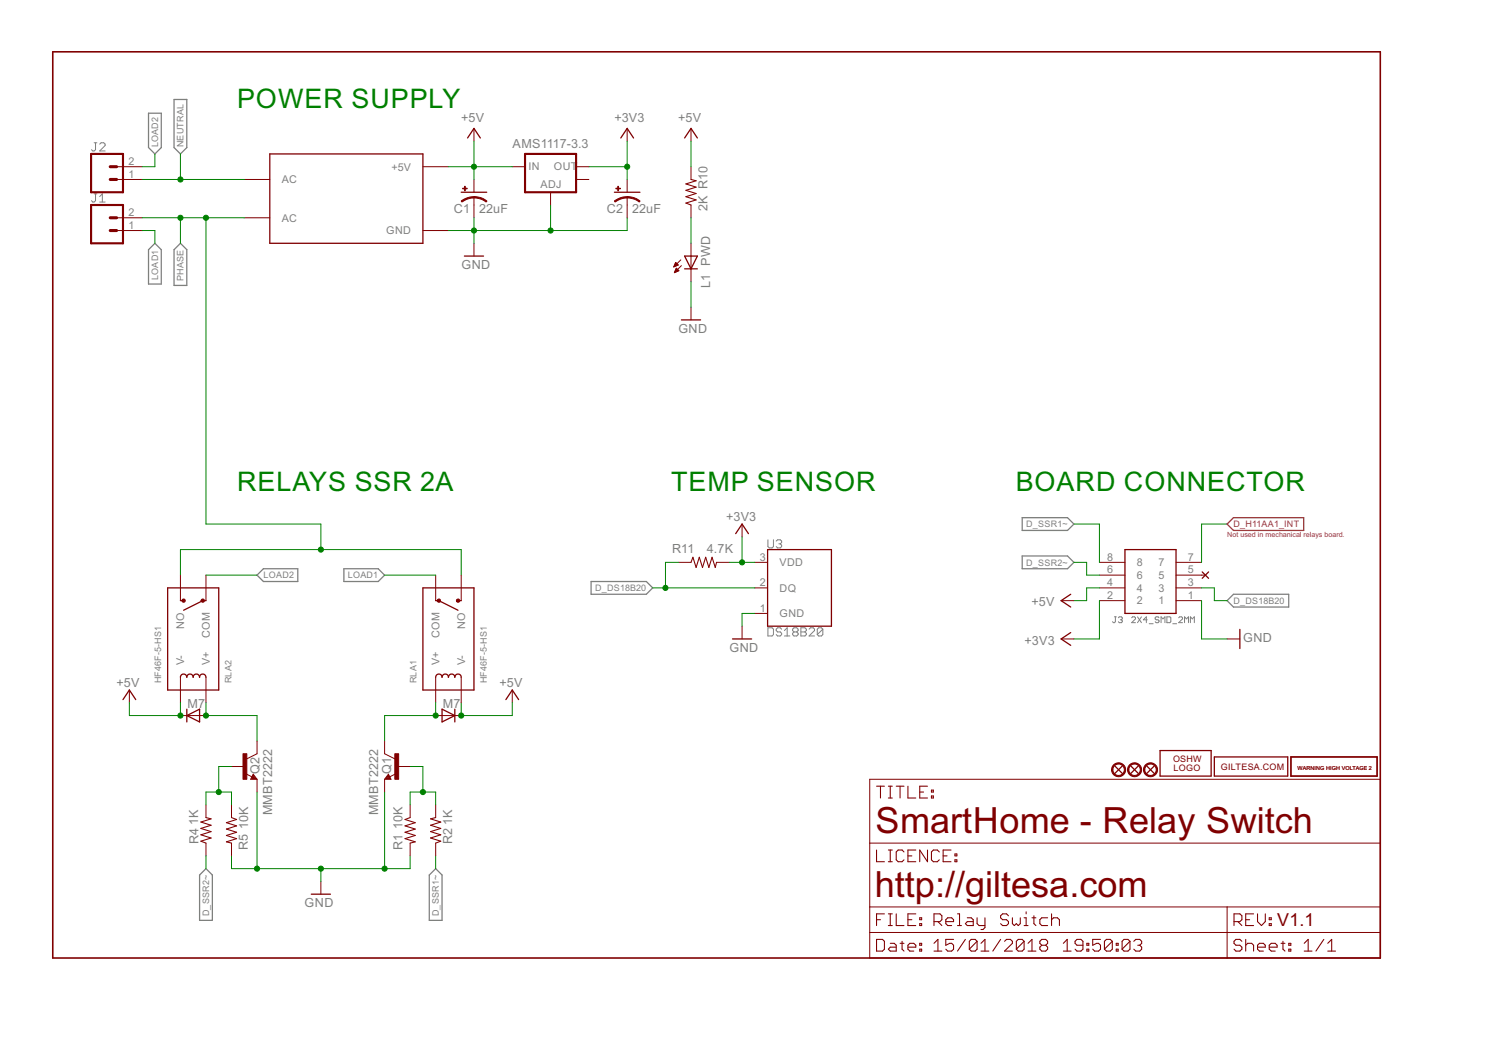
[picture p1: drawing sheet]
<svg xmlns="http://www.w3.org/2000/svg" width="297mm" height="210mm" viewBox="0 0 297 210" stroke-linecap="round" stroke-linejoin="round" font-family="sans-serif">
<g fill="none" stroke="#808080" stroke-width=".2">
<path d="M18.7 28.4h.6M18.7 38.6h.6M19 28.4v1.4l-.3 .2h-.2l-.3-.2M19 38.6v1.3l-.3 .3h-.2l-.3-.3M19.8 28.7l.3-.3h.5l.3 .3v.3l-1.1 1h1.1M19.8 39.1l.6-.5v1.6M19.8 40.2h1.1M152.8 107.4v1.4l.3 .2h.5l.3-.2v-1.4M154.4 107.7l.3-.3h.5l.3 .3v.2l-.3 .3M155 108.2h.2M155.2 108.2l.3 .3v.3l-.3 .2h-.5l-.3-.2M152.8 124.9h.8l.3 .3v1.1l-.3 .2h-.8z"/>
<path d="M155.5 125.2l-.3-.3h-.5l-.3 .3v.3l.3 .2h.5l.3 .3v.3l-.3 .2h-.5l-.3-.2M156.1 126.5h1M156.1 125.5l.5-.6v1.6M158 125.7l-.3 .3v.3l.3 .2h.5l.3-.2v-.3l-.3-.3M158 125.7l-.3-.2v-.3l.3-.3h.5l.3 .3v.3l-.3 .2M158 125.7h.5M159.3 124.9h.8l.3 .3v.3l-.3 .2 .3 .3v.3l-.3 .2h-.8zM159.3 125.7h.8M161 125.2l.2-.3h.6l.3 .3v.3l-1.1 1h1.1M163.7 125.2v1.1l-.3 .2h-.5l-.3-.2M163.7 125.2l-.3-.3h-.5l-.3 .3v1.1M163.7 125.2l-1.1 1.1"/>
<path d="M221.7 122.7h.4M221.9 122.7v1l-.2 .2-.4-.2M222.5 122.9l.2-.2h.4l.2 .2-.2 .4M222.9 123.3h.2M223.1 123.3l.2 .2-.2 .4h-.4l-.2-.2M225.1 122.9l.2-.2h.4l.2 .2v.2l-.8 .8h.8M226.3 122.7l.8 1.2M227.1 122.7l-.8 1.2M228.3 123.3h-.8l.6-.6v1.2M228.6 124.1h.8M230.6 122.9l-.2-.2h-.4l-.2 .2 .2 .4h.4l.2 .2-.2 .4h-.4l-.2-.2M231 123.9v-1.2l.4 .4 .4-.4v1.2"/>
<path d="M232.2 122.7h.5l.2 .2v.8l-.2 .2h-.5zM233.3 124.1h.8M234.5 122.9l.2-.2h.4l.2 .2v.2l-.8 .8h.8M235.7 123.9v-1.2l.4 .4 .4-.4v1.2M236.8 123.9v-1.2l.4 .4 .4-.4v1.2"/>
</g>
<path d="M34.6 19.8h2.6v9.6l-1.3 1.2-1.3-1.2zM29.5 22.5h2.6v6.9l-1.3 1.2-1.3-1.2zM30.8 48.4l1.3 1.3v6.8h-2.6v-6.8zM35.9 48.4l1.3 1.3v7.1h-2.6v-7.1zM52.4 113.2h6.8v2.5h-6.8l-1.3-1.3zM68.4 113.2h6.8l1.3 1.2-1.3 1.3h-6.8zM117.6 115.7h11l1.3 1.3-1.3 1.2h-11zM203.4 103h9l1.3 1.3-1.3 1.2h-9zM203.4 110.6h9l1.3 1.3-1.3 1.3h-9zM245.4 118.2h11v2.6h-11l-1.3-1.3zM39.7 174.1l1.3-1.3 1.2 1.3v9h-2.5zM85.4 174.1l1.3-1.3 1.2 1.3v9h-2.5z" fill="none" stroke="#808080" stroke-width=".25"/>
<g fill="none" stroke="#800000" stroke-width=".25">
<path d="M53.7 30.6h30.4v17.8h-30.4zM91.8 38.2h5M93 27.5l1.3-2 1.3 2M122.2 38.2h5.1M123.5 27.5l1.3-2 1.2 2M136.2 27.5l1.3-2 1.2 2M92.4 50.9h3.8M136.2 50.9h2.5l-1.2 2.6zM136.2 53.5h2.5M135.6 63.6h3.8M33.4 117h10.1v20.3h-10.1zM35.9 119.5h.6"/>
<path d="M41 119.5h-.7l-3.8 1.9M84.1 117h10.2v20.3h-10.2zM86.7 119.5h.6l3.8 1.9M91.1 119.5h.7M146.4 106.2l1.2-1.9 1.3 1.9M152.7 109.3h12.7v15.3h-12.7zM213 118.2l-1.9 1.3 1.9 1.3M223.8 109.3h10.2v12.7h-10.2zM239.2 113.8l1.3 1.3M240.5 113.8l-1.3 1.3M24.5 139.2l1.2-1.9 1.3 1.9M35.9 134.7a.63 .63 0 0 1 .6-.6 .63 .63 0 0 1 .7 .6 .63 .63 0 0 1 .6-.6 .63 .63 0 0 1 .6 .6 .63 .63 0 0 1 .7-.6 .63 .63 0 0 1 .6 .6 .63 .63 0 0 1 .6-.6 .63 .63 0 0 1 .7 .6"/>
<path d="M86.7 134.7a.63 .63 0 0 1 .6-.6 .63 .63 0 0 1 .6 .6 .63 .63 0 0 1 .7-.6 .63 .63 0 0 1 .6 .6 .63 .63 0 0 1 .7-.6 .63 .63 0 0 1 .6 .6 .63 .63 0 0 1 .6-.6 .63 .63 0 0 1 .7 .6M100.6 139.2l1.3-1.9 1.3 1.9M145.7 127.1h3.8M213 125.9l-1.9 1.2 1.9 1.3M246.7 125.2v3.8M37.2 142.4l2.5-1.3v2.5zM37.2 141.1v2.5M50.4 154.5l.1 .3h-.4l.3-.5 .5 .6h-.8M77.3 154.5l-.1 .3h.3l-.2-.5-.5 .6h.7M87.9 141.1l2.6 1.3-2.6 1.2zM90.5 141.1v2.5M221.8 152.4l1.5 1.5"/>
<path d="M223.3 152.4l-1.5 1.5M225 152.4l1.5 1.5M226.5 152.4l-1.5 1.5M228.1 152.4l1.6 1.5M229.7 152.4l-1.6 1.5M230.8 149.3h10.2v5.1h-10.2zM241.6 150.6h14.6v3.8h-14.6zM256.8 150.6h17.2v3.8h-17.2zM61.9 177.9h3.8"/>
</g>
<g fill="none" stroke="#800000" stroke-width=".2">
<path d="M23.2 35.7h5.1M23.2 33.2h5.1M48.6 35.7h5.1M84.1 33.2h5.1M94.3 25.5v2.6M94.3 35.7v2.5M94.3 39.3v4M101.9 33.2h2.6M109.5 38.2v2.6M114.6 35.7h2.6M114.6 33.2h2.6M124.8 25.5v2.6"/>
<path d="M124.8 35.7v2.5M124.8 39.3v4M137.5 25.5v2.6M137.5 33.2v2.5M23.2 43.3h5.1M23.2 45.9h5.1M48.6 43.3h5.1M84.1 45.9h5.1M94.3 48.4v2.5M134.1 53h.2M134.2 52.9h.4M134.2 52.7h.7"/>
<path d="M134.2 54.2h.1M134.2 54.1h.4M134.3 52.6h.6M134.3 52.5h.4M134.3 54h.6M134.3 52.4h.3M134.3 53.8h.7M134.4 52.3h.1M134.4 53.7h.5M134.4 52.2l.5 .5-.9 .4zM134.5 53.6h.3M134.5 53.5h.2"/>
<path d="M134.6 53.4l.5 .5-.9 .4zM135.4 51.7l-1.4 1.4M135.6 52.9l-1.4 1.4M137.5 40.8v2.5M137.5 48.4v7.6M137.5 61.1v2.5M35.9 114.4v5.1M41 114.4v5.1M86.7 114.4v5.1M91.8 114.4v5.1M134.9 111.9h2.6M142.6 111.9h2.5"/>
<path d="M147.6 104.3v2.5M150.2 117h2.5M150.2 111.9h2.5M211.1 119.5h2.6M218.7 117h5.1M218.7 111.9h5.1M218.7 119.5h5.1M218.7 114.4h5.1M234 117h5.1M234 111.9h5.1M234 119.5h5.1M234 114.4h5.8"/>
<path d="M25.7 137.3v2.5M35.9 134.7v5.1M41 134.7v5.1M86.7 134.7v5.1M91.8 134.7v5.1M101.9 137.3v2.5M147.6 124.6v2.5M150.2 122h2.5M211.1 127.1h2.6M244.1 127.1h2.6M35.9 142.4h5.1M46.1 152.5h2.5"/>
<path d="M48.9 153.9l1.2 .7M50.4 154l.7 1h-1.2zM51.1 147.4v2.6l-2 1M51.1 155v2.6M76.5 147.4v2.6l2 1M76.5 155v2.6M77.3 154l.5 1h-1.3zM78.8 153.9l-1.3 .7M79.1 152.5h2.5M86.7 142.4h5.1M173 155h101.6v35.6h-101.6zM41 160.1v2.6"/>
<path d="M41 167.7v2.6M46.1 160.1v2.6M46.1 167.7v2.6M63.8 175.4v2.5M81.6 160.1v2.6M81.6 167.7v2.6M86.7 160.1v2.6M86.7 167.7v2.6M173 167.7h101.6M173 180.4h101.6M173 185.5h101.6M244.1 180.4v10.2"/>
</g>
<path d="M18.1 30.6h6.4v7.6h-6.4zM104.5 30.6h10.1v7.6h-10.1zM18.1 40.8h6.4v7.6h-6.4z" fill="none" stroke="#800000" stroke-width=".42"/>
<path d="M21.9 33.2h1.3M21.9 35.7h1.3M21.9 43.3h1.3M21.9 45.9h1.3" fill="none" stroke="#800000" stroke-width=".61"/>
<path d="M10.5 10.3h264.1v180.3h-264.1z" fill="none" stroke="#800000" stroke-width=".32"/>
<g fill="none" stroke="#800000" stroke-width=".21">
<path d="M137.5 35.7l1 .3-2 .6 2 .6-2 .7 2 .6-2 .6 2 .7-2 .6 1 .4M137.5 111.9l.4-1 .6 2 .6-2 .7 2 .6-2 .6 2 .7-2 .6 2 .3-1M174.4 156.4h1.6M175.2 156.4v2.4M176.7 156.4h.8M176.7 158.8h.8M177.1 156.4v2.4M178.3 156.4h1.6M179.1 156.4v2.4M180.6 156.4v2.4h1.6M183 157.6h.7M184.5 156.4h-1.5v2.4h1.5"/>
<path d="M185.3 158.4h.4v.4h-.4zM185.3 157.2h.4v.4h-.4zM41 162.7l1 .2-2 .7 2 .6-2 .6 2 .7-2 .6 2 .6-2 .7 1 .3M46.1 162.7l1 .3-2.1 .7 2.1 .6-2.1 .7 2.1 .6-2.1 .6 2.1 .7-2.1 .6 1.1 .2M81.6 162.7l-1 .3 2 .7-2 .6 2 .7-2 .6 2 .6-2 .7 2 .6-1 .2M86.7 162.7l-1 .2 2 .7-2 .6 2 .6-2 .7 2 .6-2 .6 2 .7-1 .3M174.4 169.1v2.3h1.6M176.7 171.4h.8M176.7 169.1h.8M177.1 169.1v2.3M179.9 169.5l-.4-.4h-.8l-.4 .4v1.6l.4 .3h.8l.4-.3M180.6 170.3h.8"/>
<path d="M182.2 169.1h-1.6v2.3h1.6M184.5 169.1v2.3l-1.5-2.3v2.3M186.9 169.5l-.4-.4h-.8l-.4 .4v1.6l.4 .3h.8l.4-.3M187.6 170.3h.8M189.2 169.1h-1.6v2.3h1.6M190 171.1h.4v.3h-.4zM190 169.9h.4v.4h-.4zM174.4 186.9h1.2l.4 .4v1.5l-.4 .4h-1.2zM174.4 183h.8M176 181.8h-1.6v2.3M176.7 181.8h.8M176.7 184.1h.8"/>
<path d="M177.1 187.7h.8l.4 .4v1.1h-1.2l-.4-.4 .4-.4h1.2M177.1 181.8v2.3M178.3 181.8v2.3h1.6M179.1 187.7h.8M179.5 187.3v1.5l.4 .4M180.6 188.4h1.6v-.3l-.4-.4h-.8l-.4 .4v.7l.4 .4h.8M180.6 183h.8M182.2 181.8h-1.6v2.3h1.6M183 188.8h.4v.4h-.4zM183 187.7h.4v.4h-.4zM183 182.6h.4v.4h-.4zM183 183.8h.4v.3h-.4z"/>
<path d="M185.8 189.2h1.6M185.8 187.7l.8-.8v2.3M185.8 183.4h1.2l.4-.4v-.8l-.4-.4h-1.2v2.3M186.6 183.4l.8 .7M188.2 183.4h1.5v-.4l-.4-.4h-.7l-.4 .4v.8l.4 .3h.7M189.7 186.9h-1.5v1.2l.8-.4h.3l.4 .4v.7l-.4 .4h-.7l-.4-.4M190.5 181.8h.4v2.3M190.5 184.1h.8M192.1 186.9l-1.6 2.3M192.4 182.6h.8l.4 .4v1.1h-1.2l-.3-.3 .3-.4h1.2M194.4 187.3v1.5l-.4 .4h-.8l-.4-.4M194.4 187.3l-.4-.4h-.8l-.4 .4v1.5"/>
<path d="M194.4 182.6v1.2l.4 .3h1.2M194.4 187.3l-1.6 1.5M195.2 189.2h1.5M195.2 187.7l.8-.8v2.3M196 182.6v2l-.4 .3h-.4M199.1 186.9l-1.6 2.3M199.9 187.3l.4-.4h.7l.4 .4v.4l-1.5 1.5h1.5M200.6 182.2l-.3-.4h-.8l-.4 .4v.4l.4 .4h.8l.3 .4v.4l-.3 .3h-.8l-.4-.3M201.4 182.6v1.2l.4 .3 .4-.3 .4 .3 .4-.3v-1.2M203.8 187.3v1.5l-.4 .4h-.8l-.4-.4M203.8 187.3l-.4-.4h-.8l-.4 .4v1.5M203.8 187.3l-1.6 1.5"/>
<path d="M203.8 184.1h.7M203.8 182.6h.4v1.5M204.2 181.4v.4M204.5 189.2h1.6M204.5 187.7l.8-.8v2.3M205.3 182.6h.8M205.7 182.2v1.6l.4 .3M207.3 188.1l-.4 .3v.4l.4 .4h.7l.4-.4v-.4l-.4-.3M207.3 188.1l-.4-.4v-.4l.4-.4h.7l.4 .4v.4l-.4 .4M207.3 188.1h.7M208.4 182.6h-1.1l-.4 .4v.8l.4 .3h1.1M209.2 183l.4-.4h.8l.4 .4v1.1"/>
<path d="M209.2 181.8v2.3M211.6 189.2h1.5M211.6 187.7l.7-.8v2.3M215.5 188.1h-1.2l-.4-.4v-.4l.4-.4h.8l.4 .4v1.5l-.4 .4h-.8l-.4-.4M216.2 188.8h.4v.4h-.4zM216.2 187.7h.4v.4h-.4zM218.9 186.9h-1.5v1.2l.8-.4h.4l.3 .4v.7l-.3 .4h-.8l-.4-.4M221.3 187.3v1.5l-.4 .4h-.8l-.4-.4M221.3 187.3l-.4-.4h-.8l-.4 .4v1.5M221.3 187.3l-1.6 1.5M222.1 188.8h.4v.4h-.4zM222.1 187.7h.4v.4h-.4z"/>
<path d="M224.8 187.3v1.5l-.4 .4h-.8l-.4-.4M224.8 187.3l-.4-.4h-.8l-.4 .4v1.5M224.8 187.3l-1.6 1.5M225.6 187.3l.4-.4h.8l.3 .4v.4l-.3 .4M226.4 188.1h.4M226.8 188.1l.3 .3v.4l-.3 .4h-.8l-.4-.4M245.5 183.4h1.2l.4-.4v-.8l-.4-.4h-1.2v2.3M246.3 183.4l.8 .7M247.1 187.3l-.4-.4h-.8l-.4 .4v.4l.4 .4h.8l.4 .3v.4l-.4 .4h-.8l-.4-.4M247.8 188.1l.4-.4h.8l.4 .4v1.1M247.8 186.9v2.3M247.8 183h.8"/>
<path d="M249.4 181.8h-1.6v2.3h1.6M250.2 188.4h1.5v-.3l-.3-.4h-.8l-.4 .4v.7l.4 .4h.8M250.2 181.8v1.6l.8 .7 .7-.7v-1.6M252.5 188.4h1.6v-.3l-.4-.4h-.8l-.4 .4v.7l.4 .4h.8M252.5 182.6h.4v.4h-.4zM252.5 183.8h.4v.3h-.4zM254.9 187.7h.8M255.2 187.3v1.5l.5 .4M256.4 188.8h.4v.4h-.4zM256.4 187.7h.4v.4h-.4zM259.5 189.2h1.5M259.5 187.7l.8-.8v2.3"/>
<path d="M263.4 186.9l-1.6 2.3M264.2 189.2h1.5M264.2 187.7l.7-.8v2.3"/>
</g>
<g fill="#800000" stroke="#800000" stroke-width=".2">
<path d="M227.9 152.2a1.4 1.4 0 0 1 2.2 .2 1.4 1.4 0 0 1-.8 2.1 1.4 1.4 0 0 1-1.8-1.4h.3a1.15 1.15 0 0 1 1.6-1 1.15 1.15 0 0 1 .2 1.9 1.15 1.15 0 0 1-1.8-.6v-.3h-.3z" fill-rule="evenodd"/>
<path d="M224.7 152.2a1.4 1.4 0 0 1 2.2 .2 1.4 1.4 0 0 1-.8 2.1 1.4 1.4 0 0 1-1.8-1.4h.3a1.15 1.15 0 0 1 1.6-1 1.15 1.15 0 0 1 .3 1.9 1.15 1.15 0 0 1-1.9-.6v-.3h-.3z" fill-rule="evenodd"/>
<path d="M221.5 152.2a1.4 1.4 0 0 1 2.3 .2 1.4 1.4 0 0 1-.9 2.1 1.4 1.4 0 0 1-1.8-1.4h.3a1.15 1.15 0 0 1 1.6-1 1.15 1.15 0 0 1 .3 1.9 1.15 1.15 0 0 1-1.9-.6v-.3h-.3z" fill-rule="evenodd"/>
<path d="M94.3 39.1h.3a3.9 3.9 0 0 1 2.3 .9l-.2 .2-.9-.5-1.5-.3z" fill-rule="evenodd"/>
<path d="M91.8 40l1.2-.7 1.3-.2v.3l-1 .1-1.4 .7z" fill-rule="evenodd"/>
<path d="M124.8 39.1h.3a3.9 3.9 0 0 1 2.2 .9l-.1 .2-.9-.5-1.5-.3z" fill-rule="evenodd"/>
<path d="M122.2 40l1.2-.7 1.4-.2v.3l-1 .1-1.4 .7z" fill-rule="evenodd"/>
<path d="M87 119.3l.4-.1a.33 .33 0 0 1 .2 .5 .33 .33 0 0 1-.6 0v-.2h.4h-.4z" fill-rule="evenodd"/>
<path d="M90.8 119.3l.4-.1a.33 .33 0 0 1 .2 .5 .33 .33 0 0 1-.6 0v-.2h.4h-.4z" fill-rule="evenodd"/>
<path d="M40.1 119.3l.1-.1a.33 .33 0 0 1 .4 .1 .33 .33 0 0 1 .1 .3l-.1 .2a.34 .34 0 0 1-.4 0 .34 .34 0 0 1-.2-.3l.3-.1 .1 .1h-.4z" fill-rule="evenodd"/>
<path d="M36.3 119.3l.1-.1a.33 .33 0 0 1 .3 .1 .33 .33 0 0 1 .2 .3l-.2 .2a.34 .34 0 0 1-.3 0 .34 .34 0 0 1-.2-.3l.3-.1 .1 .1h-.4z" fill-rule="evenodd"/>
</g>
<g fill="#800000" stroke="#800000" stroke-width=".2">
<path d="M48.3 150h.8v5h-.8z"/>
<path d="M78.5 150h.8v5h-.8z"/>
<path d="M92.1 37.4h.8v.2h-.8z"/>
<path d="M92.4 37.1h.2v.9h-.2z"/>
<path d="M122.5 37.4h.9v.2h-.9z"/>
<path d="M122.9 37.1h.1v.9h-.1z"/>
</g>
<g fill="none" stroke="#008000" stroke-width=".2">
<path d="M28.3 35.7h20.3M30.8 30.6v2.6h-2.5M35.9 30.6v5.1M89.2 33.2h12.7M94.3 28.1v7.6M117.2 33.2h7.6M124.8 28.1v7.6M137.5 28.1v5.1M28.3 45.9h2.5v2.5M28.3 43.3h20.3M35.9 43.3v5.1M41 43.3v61h22.8v5"/>
<path d="M94.3 43.3v5.1M109.5 40.8v5.1M124.8 43.3v2.6h-35.6M137.5 43.3v5.1M137.5 56v5.1M35.9 114.4v-5.1h55.9v5.1M41 114.4h10.1M76.5 114.4h10.2M129.9 117h20.3M134.9 111.9h-2.5v5.1M145.1 111.9h5.1M147.6 106.8v5.1"/>
<path d="M213.7 104.3h5v7.6M213.7 111.9h2.5v2.5h2.5M218.7 119.5v7.6h-5M218.7 117h-2.5v2.5h-2.5M239.1 119.5v7.6h5M239.1 117h2.5v2.5h2.5M244.1 104.3h-5v7.6M25.7 139.8v2.6h10.2v-2.6M41 139.8v2.6h10.1v5M86.7 139.8v2.6h-10.2v5M91.8 139.8v2.6h10.1v-2.6M150.2 122h-2.6v2.6"/>
<path d="M46.1 152.5h-2.6v5.1M51.1 157.6v15.2M76.5 157.6v15.2M81.6 152.5h2.5v5.1M41 160.1v-2.5h5.1v2.5M41 170.3v2.5M46.1 170.3v2.5h35.5v-2.5M63.8 172.8v2.6M81.6 160.1v-2.5h5.1v2.5M86.7 170.3v2.5"/>
</g>
<g fill="#008000" stroke="#008000" stroke-width=".2">
<circle cx="51.1" cy="172.8" r=".51"/>
<circle cx="76.5" cy="172.8" r=".51"/>
<circle cx="63.8" cy="172.8" r=".51"/>
<circle cx="109.5" cy="45.9" r=".51"/>
<circle cx="94.3" cy="45.9" r=".51"/>
<circle cx="43.5" cy="157.6" r=".51"/>
<circle cx="41" cy="142.4" r=".51"/>
<circle cx="94.3" cy="33.2" r=".51"/>
<circle cx="35.9" cy="142.4" r=".51"/>
<circle cx="91.8" cy="142.4" r=".51"/>
<circle cx="84.1" cy="157.6" r=".51"/>
<circle cx="86.7" cy="142.4" r=".51"/>
<circle cx="35.9" cy="43.3" r=".51"/>
<circle cx="41" cy="43.3" r=".51"/>
<circle cx="63.8" cy="109.3" r=".51"/>
<circle cx="147.6" cy="111.9" r=".51"/>
<circle cx="124.8" cy="33.2" r=".51"/>
<circle cx="35.9" cy="35.7" r=".51"/>
<circle cx="132.4" cy="117" r=".51"/>
</g>
<path d="M244.1 104.3l1.3-1.3h14v2.5h-14z" fill="none" stroke="#800080" stroke-width=".25"/>
<g font-size="8" fill="#800000">
<text x="174.2" y="165.7">SmartHome - Relay Switch</text>
<text x="174" y="178.4">http://giltesa.com</text>
</g>
<g font-size="6" fill="#008000">
<text x="47.2" y="21.5">POWER SUPPLY</text>
<text x="47.2" y="97.7">RELAYS SSR 2A</text>
<text x="133.5" y="97.7">TEMP SENSOR</text>
<text x="202.1" y="97.7">BOARD CONNECTOR</text>
</g>
<text font-size="4" fill="#800000" x="254.1" y="184.3">V1.1</text>
<g font-size="2.8" fill="#808080">
<text x="91.8" y="24.3">+5V</text>
<text x="102" y="29.4">AMS1117-3.3</text>
<text x="122.2" y="24.3">+3V3</text>
<text x="134.9" y="24.3">+5V</text>
<text x="90.3" y="42.4">C1</text>
<text x="95.3" y="42.4">22uF</text>
<text x="120.8" y="42.4">C2</text>
<text x="125.8" y="42.4">22uF</text>
<text x="140.8" y="42.1" transform="rotate(-90 140.8 42.1)">2K R10</text>
<text x="91.8" y="53.5">GND</text>
<text x="141.3" y="57.4" transform="rotate(-90 141.3 57.4)">L1 PWD</text>
<text x="135" y="66.2">GND</text>
<text x="144.5" y="103.6">+3V3</text>
<text x="133.7" y="110.1">R11</text>
<text x="140.7" y="110.1">4.7K</text>
<text x="205.2" y="120.6">+5V</text>
<text x="145.1" y="129.7">GND</text>
<text x="203.8" y="128.3">+3V3</text>
<text x="247.4" y="127.8">GND</text>
<text x="23.2" y="136.6">+5V</text>
<text x="99.4" y="136.6">+5V</text>
<text x="37.3" y="140.9">M7</text>
<text x="88.1" y="140.9">M7</text>
<text x="51.6" y="154" transform="rotate(-90 51.6 154)">Q2</text>
<text x="77.8" y="154" transform="rotate(-90 77.8 154)">Q1</text>
<text x="39.4" y="164.2" transform="rotate(-90 39.4 164.2)">1K</text>
<text x="39.5" y="168" transform="rotate(-90 39.5 168)">R4</text>
<text x="49.4" y="164.9" transform="rotate(-90 49.4 164.9)">10K</text>
<text x="54.2" y="162.2" transform="rotate(-90 54.2 162.2)">MMBT2222</text>
<text x="75.3" y="162.2" transform="rotate(-90 75.3 162.2)">MMBT2222</text>
<text x="80.1" y="164.9" transform="rotate(-90 80.1 164.9)">10K</text>
<text x="90" y="168" transform="rotate(-90 90 168)">R2</text>
<text x="90" y="164.2" transform="rotate(-90 90 164.2)">1K</text>
<text x="49.3" y="169.1" transform="rotate(-90 49.3 169.1)">R5</text>
<text x="80.1" y="169.1" transform="rotate(-90 80.1 169.1)">R1</text>
<text x="60.6" y="180.4">GND</text>
</g>
<g font-size="2.4" fill="#808080">
<text x="25.5" y="35.3">1</text>
<text x="25.5" y="32.8">2</text>
<text x="77.9" y="33.9">+5V</text>
<text x="105.1" y="33.8">IN</text>
<text x="110.2" y="33.8">OUT</text>
<text x="56" y="36.5">AC</text>
<text x="107.5" y="37.5">ADJ</text>
<text x="25.5" y="45.5">1</text>
<text x="25.5" y="43">2</text>
<text x="56" y="44.1">AC</text>
<text x="76.8" y="46.6">GND</text>
<text x="151.2" y="111.5">3</text>
<text x="155.1" y="112.6">VDD</text>
<text x="220.3" y="111.5">8</text>
<text x="226.2" y="112.6">8</text>
<text x="230.5" y="112.6">7</text>
<text x="236.3" y="111.5">7</text>
<text x="151.2" y="116.6">2</text>
<text x="155.1" y="117.7">DQ</text>
<text x="220.3" y="114.1">6</text>
<text x="220.3" y="116.6">4</text>
<text x="220.3" y="119.1">2</text>
<text x="226.2" y="115.2">6</text>
<text x="226.2" y="117.7">4</text>
<text x="230.5" y="117.7">3</text>
<text x="230.5" y="115.2">5</text>
<text x="236.3" y="119.1">1</text>
<text x="236.3" y="116.6">3</text>
<text x="236.3" y="114.1">5</text>
<text x="36.7" y="125.2" transform="rotate(-90 36.7 125.2)">NO</text>
<text x="92.5" y="125.2" transform="rotate(-90 92.5 125.2)">NO</text>
<text x="151.2" y="121.7">1</text>
<text x="155.1" y="122.8">GND</text>
<text x="226.2" y="120.3">2</text>
<text x="230.5" y="120.3">1</text>
<text x="41.7" y="127" transform="rotate(-90 41.7 127)">COM</text>
<text x="87.4" y="127" transform="rotate(-90 87.4 127)">COM</text>
<text x="36.7" y="132.4" transform="rotate(-90 36.7 132.4)">V-</text>
<text x="41.7" y="132.4" transform="rotate(-90 41.7 132.4)">V+</text>
<text x="87.4" y="132.4" transform="rotate(-90 87.4 132.4)">V+</text>
<text x="92.5" y="132.4" transform="rotate(-90 92.5 132.4)">V-</text>
</g>
<g font-size="2" fill="#808080">
<text x="31.5" y="29.3" transform="rotate(-90 31.5 29.3)">LOAD2</text>
<text x="36.5" y="29.3" transform="rotate(-90 36.5 29.3)">NEUTRAL</text>
<text x="31.5" y="55.7" transform="rotate(-90 31.5 55.7)">LOAD1</text>
<text x="36.5" y="56" transform="rotate(-90 36.5 56)">PHASE</text>
<text x="204.2" y="104.9">D_SSR1~</text>
<text x="204.2" y="112.5">D_SSR2~</text>
<text x="52.4" y="115.1">LOAD2</text>
<text x="69.2" y="115.1">LOAD1</text>
<text x="118.4" y="117.6">D_DS18B20</text>
<text x="245.4" y="120.1">D_DS18B20</text>
<text x="32.1" y="136" transform="rotate(-90 32.1 136)">HF46F-5-HS1</text>
<text x="46.1" y="136" transform="rotate(-90 46.1 136)">RLA2</text>
<text x="82.9" y="136" transform="rotate(-90 82.9 136)">RLA1</text>
<text x="96.8" y="136" transform="rotate(-90 96.8 136)">HF46F-5-HS1</text>
<text x="41.6" y="182.3" transform="rotate(-90 41.6 182.3)">D_SSR2~</text>
<text x="87.3" y="182.3" transform="rotate(-90 87.3 182.3)">D_SSR1~</text>
</g>
<text font-size="2" fill="#800080" x="245.4" y="104.9">D_H11AA1_INT</text>
<g font-size="2" fill="#800000">
<text x="233.4" y="151.6">OSHW</text>
<text x="233.5" y="153.4">LOGO</text>
<text x="242.9" y="153.2">GILTESA.COM</text>
</g>
<text font-size="1.6" fill="#800080" x="244.2" y="106.8">Not used in mechanical relays board.</text>
<text font-size="1.2" fill="#800000" x="258.1" y="153.2">WARNING HIGH VOLTAGE 2</text>
</svg>
